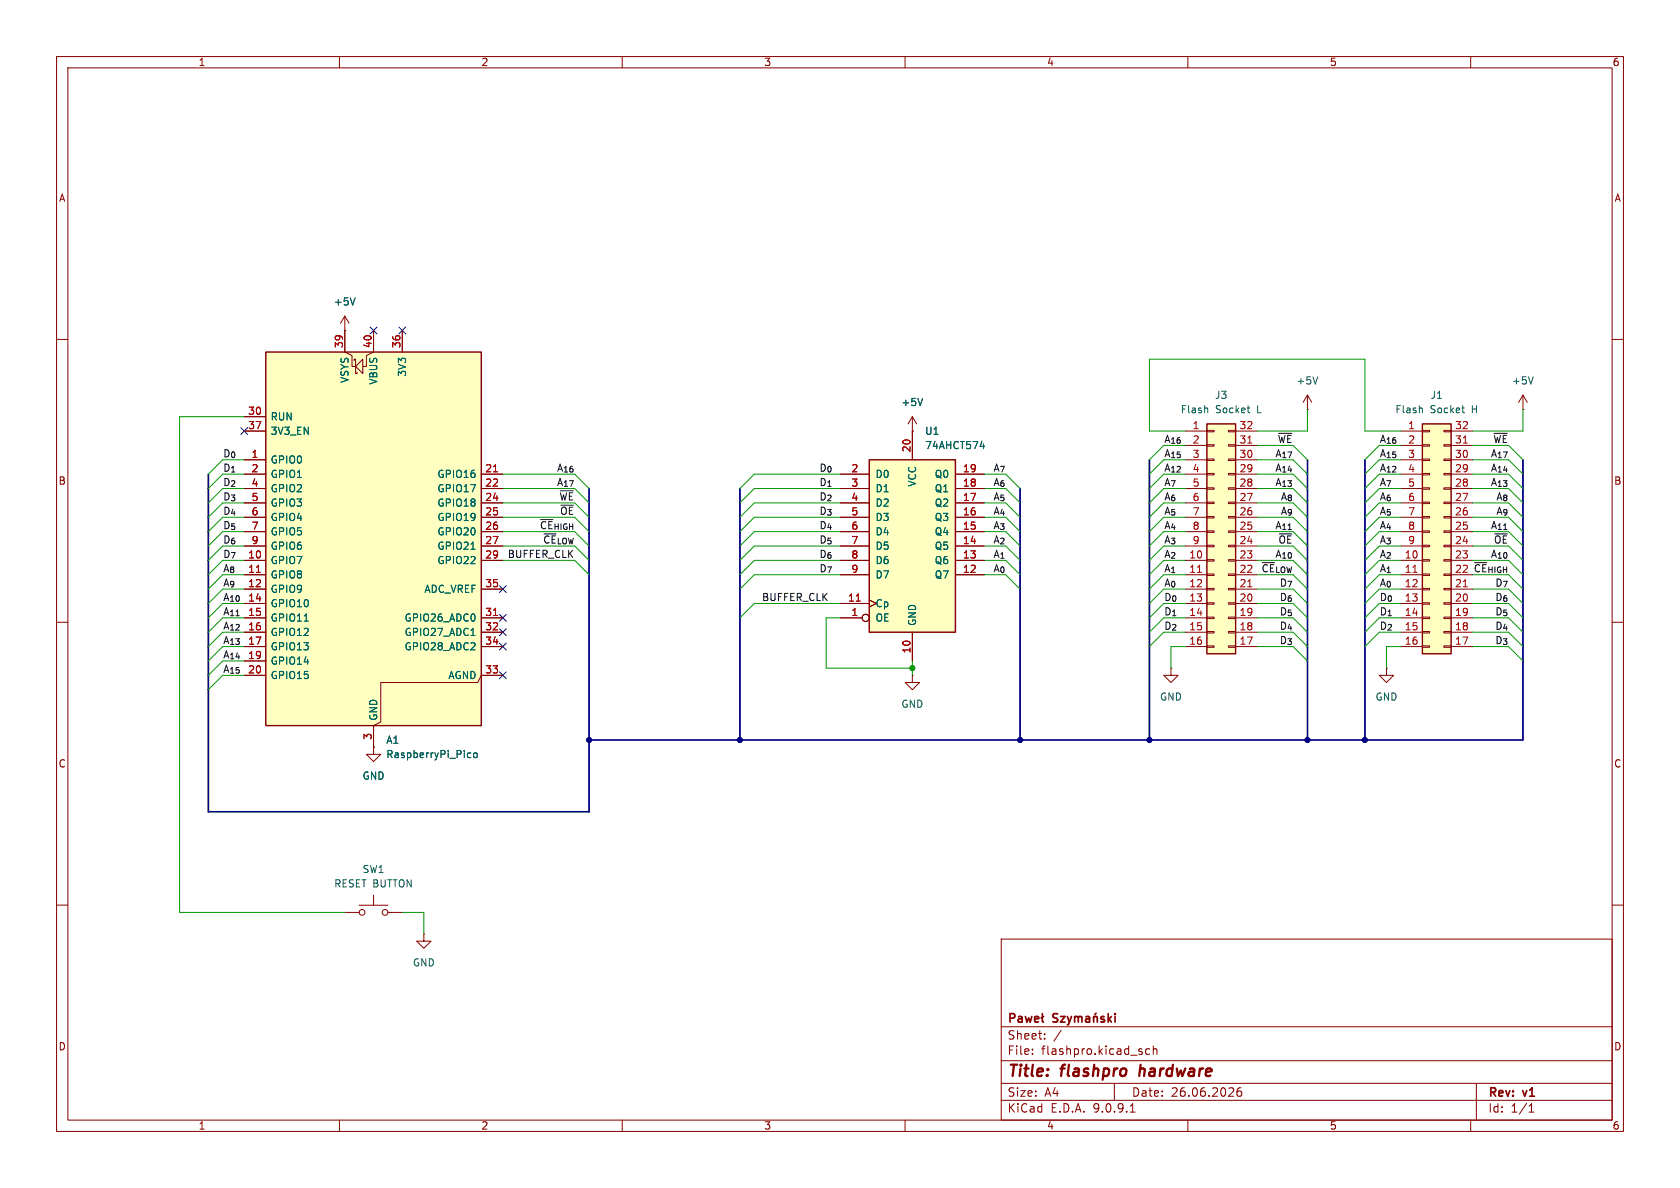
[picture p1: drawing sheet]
<svg xmlns="http://www.w3.org/2000/svg" width="297mm" height="210mm" viewBox="0 0 297 210" stroke-linecap="round" stroke-linejoin="round" font-family="sans-serif">
<g fill="none" stroke="#840000" stroke-width=".18">
<path d="M10 10h277v190h-277zM12 12h273v186h-273zM60 10v2M110 10v2M160 10v2M210 10v2M260 10v2M61 58.4h.1M61 55.9l-.8 1.3M61 55.9l.7 1.3M61 55.9v2.5M10 60h2"/>
<path d="M285 60h2M10 110h2M285 110h2M10 160h2M177 166h108v32h-108zM285 160h2M60 198v2M110 198v2M160 198v2M177 194.5h108M177 191.5h108M177 187.5h108"/>
<path d="M177 181.5h108M182.5 186.3v.1M182.5 185.5v.1M184.7 183.6v.1M184.7 182.8v.1M187.6 182.1l-1.3 2M197 191.5v3M199.8 196.6h.9M200 195.5l.2-.4v1.5M203.2 185.5l-.4-.1-.3 .3v.4l.2 .2h.5M203.9 185.5l.2-.1 .4 .1v.9M203.9 184.9v1.5"/>
<path d="M210 198v2M219.4 192.3a.59 .59 0 0 0-.7 .6v.6l.1 .2 .4 .1 .3-.1v-.5l-.1-.3h-.4l-.3 .3M260 198v2M261 191.5v6.5M270.3 196.6h.9M270.3 195.5l.4-.4v1.5"/>
</g>
<path d="M201.6 188.2l-.2 2" fill="none" stroke="#840000" stroke-width=".4"/>
<g fill="none" stroke="#840000" stroke-width=".3">
<path d="M178.6 180l.7-.1 .1-.2-.1-.4-.2-.1h-.5v1.5M180.1 179.8h.5l.1 .9M181.3 179.7l.3 1 .2-.7 .3 .7 .3-1M184.3 179.2v1.3l.2 .2M184.5 179.7l-.4 .3M187 179.3l-.6-.1-.2 .1v.5l.6 .2 .2 .4-.3 .3-.6-.1M187.5 179.7h.8l-.8 1h.8M188.7 179.7l.4 1M189.4 179.7l-.3 1M190 179.8l.4-.1 .2 .2M190 179.7v1M190.6 179.9l.2-.2 .4 .1 .1 .9"/>
<path d="M190.6 179.9v.8M192 179.8h.6v.9M193.3 179.8l.3-.1 .3 .1 .1 .9M193.3 179.7v1M193.8 179.1l-.2 .2M195.2 179.8l-.4-.1-.2 .2 .1 .2 .5 .2v.3h-.6M195.9 179.2v1.5M196.5 179.7l-.6 .6M197.1 179.2v.1M197.1 179.7v1M180.7 180l-.5 .1a.29 .29 0 0 0-.2 .3 .29 .29 0 0 0 .2 .3l.5-.1M182.9 180.2l.7-.2v-.2l-.5-.1-.2 .2 .1 .7h.6"/>
<path d="M189.1 180.7l-.2 .3-.2 .2M192.6 180l-.5 .1a.29 .29 0 0 0-.2 .3 .29 .29 0 0 0 .2 .3l.5-.1M196.1 180.1l.4 .6"/>
</g>
<path d="M62.8 52.6l-.4 1.3" fill="none" stroke="#006464" stroke-width=".18"/>
<path d="M213.4 74.9h5v40.7h-5z" fill="#ffffc2"/>
<path d="M213.4 74.9h5v40.7h-5z" fill="none" stroke="#840000" stroke-width=".25"/>
<g fill="none" stroke="#840000" stroke-width=".18">
<path d="M209.5 76.2h3.9M209.5 78.7h3.9M213.4 76.1h1.2v.2h-1.2zM213.4 78.6h1.2v.3h-1.2zM217.2 76.1h1.2v.2h-1.2zM217.2 78.6h1.2v.3h-1.2zM218.4 76.2h3.8M218.4 78.7h3.8M209.5 81.3h3.9M209.5 83.8h3.9M209.5 86.4h3.9M209.5 88.9h3.9"/>
<path d="M209.5 91.4h3.9M209.5 94h3.9M209.5 96.5h3.9M209.5 99.1h3.9M213.4 81.2h1.2v.2h-1.2zM213.4 83.7h1.2v.2h-1.2zM213.4 86.2h1.2v.3h-1.2zM213.4 88.8h1.2v.2h-1.2zM213.4 91.3h1.2v.3h-1.2zM213.4 93.9h1.2v.2h-1.2zM213.4 96.4h1.2v.2h-1.2zM213.4 98.9h1.2v.3h-1.2z"/>
<path d="M217.2 81.2h1.2v.2h-1.2zM217.2 83.7h1.2v.2h-1.2zM217.2 86.2h1.2v.3h-1.2zM217.2 88.8h1.2v.2h-1.2zM217.2 91.3h1.2v.3h-1.2zM217.2 93.9h1.2v.2h-1.2zM217.2 96.4h1.2v.2h-1.2zM217.2 98.9h1.2v.3h-1.2zM218.4 81.3h3.8M218.4 83.8h3.8M218.4 86.4h3.8M218.4 88.9h3.8"/>
<path d="M218.4 91.4h3.8M218.4 94h3.8M218.4 96.5h3.8M218.4 99.1h3.8M161.3 119.4v1.3h1.3l-1.3 1.2-1.3-1.2h1.3M161.3 119.4h.1M209.5 101.6h3.9M209.5 104.1h3.9M209.5 106.7h3.9M209.5 109.2h3.9M209.5 111.8h3.9M209.5 114.3h3.9"/>
<path d="M213.4 101.5h1.2v.2h-1.2zM213.4 104h1.2v.3h-1.2zM213.4 106.6h1.2v.2h-1.2zM213.4 109.1h1.2v.2h-1.2zM213.4 111.6h1.2v.3h-1.2zM213.4 114.2h1.2v.2h-1.2zM217.2 101.5h1.2v.2h-1.2zM217.2 104h1.2v.3h-1.2zM217.2 106.6h1.2v.2h-1.2zM217.2 109.1h1.2v.2h-1.2zM217.2 111.6h1.2v.3h-1.2zM217.2 114.2h1.2v.2h-1.2z"/>
<path d="M218.4 101.6h3.8M218.4 104.1h3.8M218.4 106.7h3.8M218.4 109.2h3.8M218.4 111.8h3.8M218.4 114.3h3.8M245.1 118.1v1.3h1.3l-1.3 1.3-1.3-1.3h1.3M245.1 118.1h.1"/>
</g>
<path d="M220.6 78.3h.7M211.7 101.2h.7M220.6 103.7h.7" fill="none" stroke="#a90000" stroke-width=".18"/>
<path d="M213.5 72.2v.8M220.5 72.1h.4M220.8 73h.1" fill="none" stroke="#006464" stroke-width=".18"/>
<path d="M153.7 81.3h15.2v30.5h-15.2z" fill="#ffffc2"/>
<path d="M153.7 81.3h15.2v30.5h-15.2z" fill="none" stroke="#840000" stroke-width=".25"/>
<g fill="none" stroke="#840000" stroke-width=".18">
<path d="M161.3 76.2h.1M161.3 73.7v7.6M161.3 73.7l-.8 1.2M161.3 73.7l.8 1.2M231.1 72.4h.1M231.1 69.9l-.7 1.2M231.1 69.9l.8 1.2M231.1 69.9v2.5M148.6 83.8h5.1M148.6 86.4h5.1M148.6 88.9h5.1M148.6 91.4h5.1"/>
<path d="M148.6 94h5.1M148.6 96.5h5.1M148.6 99.1h5.1M168.9 83.8h5.1M168.9 86.4h5.1M168.9 88.9h5.1M168.9 91.4h5.1M168.9 94h5.1M168.9 96.5h5.1M168.9 99.1h5.1M148.6 101.6h5.1M148.6 106.7h5.1"/>
<path d="M148.6 109.2h3.8M153.7 106l1.2 .7-1.2 .6M161.3 111.8v5M168.9 101.6h5.1M207 118.1v1.3h1.3l-1.3 1.3-1.3-1.3h1.3M207 118.1h.1M74.9 165.1v1.3h1.3l-1.3 1.2-1.2-1.2h1.2M74.9 165.1h.1"/>
<circle cx="153" cy="109.2" r=".63"/>
</g>
<path d="M151.4 106.3h.7" fill="none" stroke="#a90000" stroke-width=".18"/>
<path d="M163.1 70.4l-.4 1.3M173.3 78.9h.8M173.9 78.5v.8M233 66.6l-.5 1.3" fill="none" stroke="#006464" stroke-width=".18"/>
<path d="M251.5 74.9h5v40.7h-5z" fill="#ffffc2"/>
<path d="M251.5 74.9h5v40.7h-5z" fill="none" stroke="#840000" stroke-width=".25"/>
<g fill="none" stroke="#840000" stroke-width=".18">
<path d="M247.6 76.2h3.9M247.6 78.7h3.9M251.5 76.1h1.2v.2h-1.2zM251.5 78.6h1.2v.3h-1.2zM255.3 76.1h1.2v.2h-1.2zM255.3 78.6h1.2v.3h-1.2zM256.5 76.2h3.8M256.5 78.7h3.8M247.6 81.3h3.9M247.6 83.8h3.9M247.6 86.4h3.9M247.6 88.9h3.9"/>
<path d="M247.6 91.4h3.9M247.6 94h3.9M247.6 96.5h3.9M247.6 99.1h3.9M251.5 81.2h1.2v.2h-1.2zM251.5 83.7h1.2v.2h-1.2zM251.5 86.2h1.2v.3h-1.2zM251.5 88.8h1.2v.2h-1.2zM251.5 91.3h1.2v.3h-1.2zM251.5 93.9h1.2v.2h-1.2zM251.5 96.4h1.2v.2h-1.2zM251.5 98.9h1.2v.3h-1.2z"/>
<path d="M255.3 81.2h1.2v.2h-1.2zM255.3 83.7h1.2v.2h-1.2zM255.3 86.2h1.2v.3h-1.2zM255.3 88.8h1.2v.2h-1.2zM255.3 91.3h1.2v.3h-1.2zM255.3 93.9h1.2v.2h-1.2zM255.3 96.4h1.2v.2h-1.2zM255.3 98.9h1.2v.3h-1.2zM256.5 81.3h3.8M256.5 83.8h3.8M256.5 86.4h3.8M256.5 88.9h3.8"/>
<path d="M256.5 91.4h3.8M256.5 94h3.8M256.5 96.5h3.8M256.5 99.1h3.8M247.6 101.6h3.9M247.6 104.1h3.9M247.6 106.7h3.9M247.6 109.2h3.9M247.6 111.8h3.9M247.6 114.3h3.9M251.5 101.5h1.2v.2h-1.2zM251.5 104h1.2v.3h-1.2z"/>
<path d="M251.5 106.6h1.2v.2h-1.2zM251.5 109.1h1.2v.2h-1.2zM251.5 111.6h1.2v.3h-1.2zM251.5 114.2h1.2v.2h-1.2zM255.3 101.5h1.2v.2h-1.2zM255.3 104h1.2v.3h-1.2zM255.3 106.6h1.2v.2h-1.2zM255.3 109.1h1.2v.2h-1.2zM255.3 111.6h1.2v.3h-1.2zM255.3 114.2h1.2v.2h-1.2zM256.5 101.6h3.8M256.5 104.1h3.8"/>
<path d="M256.5 106.7h3.8M256.5 109.2h3.8M256.5 111.8h3.8M256.5 114.3h3.8"/>
</g>
<path d="M258.7 78.3h.7M249.8 101.2h.7M258.7 103.7h.7" fill="none" stroke="#a90000" stroke-width=".18"/>
<path d="M251.4 72.2l.1 .8M258.4 72.1h.5M258.8 73h.1" fill="none" stroke="#006464" stroke-width=".18"/>
<path d="M47 62.2h38.1v66.1h-38.1z" fill="#ffffc2"/>
<path d="M47 62.2h38.1v66.1h-38.1z" fill="none" stroke="#840000" stroke-width=".25"/>
<g fill="none" stroke="#840000" stroke-width=".18">
<path d="M61 58.4v3.8l1.2 .7v1.9h.7M61 58.4h.1M66 58.4v3.8l-1.2 .7v1.9h-.7M71.1 58.4v3.8M43.2 73.7h3.8M43.2 76.2h3.8M62.6 63.8v-.3h.3v2.5h.2v-.2M62.9 64.8l1.2-1.3v2.5zM161.3 76.2h.1M161.3 76.2v5.1M269.2 72.4h.1M269.2 69.9l-.7 1.2"/>
<path d="M269.2 69.9l.8 1.2M269.2 69.9v2.5M43.2 81.3h3.8M43.2 83.8h3.8M43.2 86.4h3.8M43.2 88.9h3.8M43.2 91.4h3.8M43.2 94h3.8M43.2 96.5h3.8M43.2 99.1h3.8M85.1 83.8h3.8M85.1 86.4h3.8"/>
<path d="M85.1 88.9h3.8M85.1 91.4h3.8M85.1 94h3.8M85.1 96.5h3.8M85.1 99.1h3.8M148.6 83.8h5.1M148.6 86.4h5.1M148.6 88.9h5.1M148.6 91.4h5.1M148.6 94h5.1M148.6 96.5h5.1M148.6 99.1h5.1"/>
<path d="M168.9 83.8h5.1M168.9 86.4h5.1M168.9 88.9h5.1M168.9 91.4h5.1M168.9 94h5.1M168.9 96.5h5.1M168.9 99.1h5.1M43.2 101.6h3.8M43.2 104.1h3.8M43.2 106.7h3.8M43.2 109.2h3.8M43.2 111.8h3.8"/>
<path d="M43.2 114.3h3.8M43.2 116.8h3.8M43.2 119.4h3.8M85.1 104.1h3.8M85.1 109.2h3.8M85.1 111.8h3.8M85.1 114.3h3.8M88.9 119.4h-3.8l-.6 1.3h-17.2v6.9l-1.3 .7v3.8M148.6 101.6h5.1M148.6 106.7h5.1M148.6 109.2h3.8M153.7 106l1.2 .7-1.2 .6"/>
<path d="M161.3 111.8v5M168.9 101.6h5.1M66 132.1v1.3h1.3l-1.3 1.2-1.2-1.2h1.2M66 132.1h.1M66 158.2v1.8M61 161.3h2.5M63.5 160h5.1M68.6 161.3h2.5"/>
<circle cx="153" cy="109.2" r=".63"/>
<circle cx="64" cy="161.3" r=".51"/>
<circle cx="68.1" cy="161.3" r=".51"/>
</g>
<path d="M87.2 83.4h.8M45.3 101.2h.8M87.2 108.8h.8M151.4 106.3h.7" fill="none" stroke="#a90000" stroke-width=".18"/>
<path d="M62.8 52.6l-.4 1.3M163.1 70.4l-.4 1.3M173.3 78.9h.8M173.9 78.5v.8M271.1 66.6l-.5 1.3M83.3 97.1h.7M53.8 109.8h.7M83.3 112.3h.7M82.9 133.1h.3M83.2 133.9h-.3M83.8 133.1h.3l.3 .2v.4l-.3 .2h-.3l-.1-.2z" fill="none" stroke="#006464" stroke-width=".18"/>
<path d="M36.8 83.8v59.7h67.3v-57.1M130.8 86.4v44.4M180.3 86.4v44.4M203.2 81.3v49.5M231.1 81.3v49.5M241.3 81.3v49.5M269.2 81.3v49.5h-165.1" fill="none" stroke="#000084" stroke-width=".3"/>
<g fill="none" stroke="#009600" stroke-width=".18">
<path d="M43.2 73.7h-11.5v87.6h29.3M209.5 76.2h-6.3v-12.7h38.1v12.7h6.3M209.5 78.7h-3.8l-2.5 2.6M222.2 78.7h6.4l2.5 2.6M231.1 72.4v3.8h-8.9M247.6 78.7h-3.8l-2.5 2.6M260.3 78.7h6.4l2.5 2.6M269.2 72.4v3.8h-8.9M43.2 96.5h-3.8l-2.6 2.6M43.2 88.9h-3.8l-2.6 2.5M43.2 86.4h-3.8l-2.6 2.5M43.2 99.1h-3.8l-2.6 2.5"/>
<path d="M43.2 91.4h-3.8l-2.6 2.6M43.2 83.8h-3.8l-2.6 2.6M43.2 94h-3.8l-2.6 2.5M43.2 81.3h-3.8l-2.6 2.5M88.9 96.5h12.7l2.5 2.6M88.9 88.9h12.7l2.5 2.5M88.9 86.4h12.7l2.5 2.5M88.9 99.1h12.7l2.5 2.5M88.9 91.4h12.7l2.5 2.6M88.9 83.8h12.7l2.5 2.6M88.9 94h12.7l2.5 2.5M148.6 96.5h-15.3l-2.5 2.6"/>
<path d="M148.6 88.9h-15.3l-2.5 2.5M148.6 86.4h-15.3l-2.5 2.5M148.6 99.1h-15.3l-2.5 2.5M148.6 91.4h-15.3l-2.5 2.6M148.6 83.8h-15.3l-2.5 2.6M148.6 94h-15.3l-2.5 2.5M174 96.5h3.8l2.5 2.6M174 88.9h3.8l2.5 2.5M174 86.4h3.8l2.5 2.5M174 99.1h3.8l2.5 2.5M174 91.4h3.8l2.5 2.6M174 83.8h3.8l2.5 2.6"/>
<path d="M174 94h3.8l2.5 2.5M209.5 96.5h-3.8l-2.5 2.6M209.5 88.9h-3.8l-2.5 2.5M209.5 86.4h-3.8l-2.5 2.5M209.5 99.1h-3.8l-2.5 2.5M209.5 91.4h-3.8l-2.5 2.6M209.5 83.8h-3.8l-2.5 2.6M209.5 94h-3.8l-2.5 2.5M209.5 81.3h-3.8l-2.5 2.5M222.2 96.5h6.4l2.5 2.6M222.2 88.9h6.4l2.5 2.5M222.2 86.4h6.4l2.5 2.5"/>
<path d="M222.2 99.1h6.4l2.5 2.5M222.2 91.4h6.4l2.5 2.6M222.2 83.8h6.4l2.5 2.6M222.2 94h6.4l2.5 2.5M222.2 81.3h6.4l2.5 2.5M247.6 96.5h-3.8l-2.5 2.6M247.6 88.9h-3.8l-2.5 2.5M247.6 86.4h-3.8l-2.5 2.5M247.6 99.1h-3.8l-2.5 2.5M247.6 91.4h-3.8l-2.5 2.6M247.6 83.8h-3.8l-2.5 2.6M247.6 94h-3.8l-2.5 2.5"/>
<path d="M247.6 81.3h-3.8l-2.5 2.5M260.3 96.5h6.4l2.5 2.6M260.3 88.9h6.4l2.5 2.5M260.3 86.4h6.4l2.5 2.5M260.3 99.1h6.4l2.5 2.5M260.3 91.4h6.4l2.5 2.6M260.3 83.8h6.4l2.5 2.6M260.3 94h6.4l2.5 2.5M260.3 81.3h6.4l2.5 2.5M43.2 104.1h-3.8l-2.6 2.6M43.2 101.6h-3.8l-2.6 2.5M43.2 114.3h-3.8l-2.6 2.5"/>
<path d="M43.2 106.7h-3.8l-2.6 2.5M43.2 111.8h-3.8l-2.6 2.5M43.2 109.2h-3.8l-2.6 2.6M43.2 116.8h-3.8l-2.6 2.6M43.2 119.4h-3.8l-2.6 2.5M148.6 101.6h-15.3l-2.5 2.5M148.6 106.7h-15.3l-2.5 2.5M148.6 109.2h-2.6v8.9h15.3M161.3 116.8v2.6M174 101.6h3.8l2.5 2.5M209.5 104.1h-3.8l-2.5 2.6M209.5 101.6h-3.8l-2.5 2.5"/>
<path d="M209.5 114.3h-2.5v3.8M209.5 106.7h-3.8l-2.5 2.5M209.5 111.8h-3.8l-2.5 2.5M209.5 109.2h-3.8l-2.5 2.6M222.2 104.1h6.4l2.5 2.6M222.2 101.6h6.4l2.5 2.5M222.2 114.3h6.4l2.5 2.5M222.2 106.7h6.4l2.5 2.5M222.2 111.8h6.4l2.5 2.5M222.2 109.2h6.4l2.5 2.6M247.6 104.1h-3.8l-2.5 2.6M247.6 101.6h-3.8l-2.5 2.5"/>
<path d="M247.6 114.3h-2.5v3.8M247.6 106.7h-3.8l-2.5 2.5M247.6 111.8h-3.8l-2.5 2.5M247.6 109.2h-3.8l-2.5 2.6M260.3 104.1h6.4l2.5 2.6M260.3 101.6h6.4l2.5 2.5M260.3 114.3h6.4l2.5 2.5M260.3 106.7h6.4l2.5 2.5M260.3 111.8h6.4l2.5 2.5M260.3 109.2h6.4l2.5 2.6M71.1 161.3h3.8v3.8"/>
</g>
<g fill="none" stroke="#000084" stroke-width=".18">
<path d="M65.4 57.8l1.2 1.2M66.6 57.8l-1.2 1.2M70.5 57.8l1.2 1.2M71.7 57.8l-1.2 1.2M42.6 75.6l1.2 1.2M43.8 75.6l-1.2 1.2M88.3 108.6l1.2 1.2M88.3 103.5l1.2 1.2M88.3 111.2l1.2 1.2M88.3 118.8l1.2 1.2M88.3 113.7l1.2 1.2M89.5 108.6l-1.2 1.2"/>
<path d="M89.5 103.5l-1.2 1.2M89.5 111.2l-1.2 1.2M89.5 118.8l-1.2 1.2M89.5 113.7l-1.2 1.2"/>
</g>
<g fill="#000084" stroke="#000084" stroke-width=".18">
<circle cx="203.2" cy="130.8" r=".46"/>
<circle cx="180.3" cy="130.8" r=".46"/>
<circle cx="104.1" cy="130.8" r=".46"/>
<circle cx="130.8" cy="130.8" r=".46"/>
<circle cx="241.3" cy="130.8" r=".46"/>
<circle cx="231.1" cy="130.8" r=".46"/>
</g>
<circle cx="161.3" cy="118.1" r=".46" fill="#009600" stroke="#009600" stroke-width=".18"/>
<g font-size="2.8" fill="#840000">
<text x="178" y="190.9">Title:</text>
<text x="187.7" y="190.9">flashpro</text>
<text x="202.3" y="190.9">hardware</text>
</g>
<g font-size="2.1" fill="#840000">
<text x="178" y="184">Sheet:</text>
<text x="178" y="186.7">File:</text>
<text x="184.1" y="186.7">flashpro.kicad_sch</text>
<text x="178" y="196.9">KiCad</text>
<text x="178" y="194.1">Size:</text>
<text x="184.7" y="194.1">A4</text>
<text x="185.7" y="196.9">E.D.A.</text>
<text x="193.3" y="196.9">9.0.9.1</text>
<text x="200" y="194.1">Date:</text>
<text x="207" y="194.1">26.06.2026</text>
<text x="263" y="194.3">Rev:</text>
<text x="263" y="196.9">Id:</text>
<text x="267.1" y="196.9">1/1</text>
<text x="269.4" y="194.3">v1</text>
</g>
<g font-size="1.8" fill="#840000">
<text x="35" y="11.9">1</text>
<text x="85" y="11.9">2</text>
<text x="135" y="11.9">3</text>
<text x="185" y="11.9">4</text>
<text x="235" y="11.9">5</text>
<text x="285" y="11.9">6</text>
<text x="10.3" y="35.9">A</text>
<text x="285.3" y="35.9">A</text>
<text x="10.3" y="85.9">B</text>
<text x="285.3" y="85.9">B</text>
<text x="10.3" y="135.9">C</text>
<text x="285.3" y="135.9">C</text>
<text x="10.3" y="185.9">D</text>
<text x="285.3" y="185.9">D</text>
<text x="35" y="199.9">1</text>
<text x="85" y="199.9">2</text>
<text x="135" y="199.9">3</text>
<text x="185" y="199.9">4</text>
<text x="235" y="199.9">5</text>
<text x="285" y="199.9">6</text>
</g>
<g font-size="1.8" fill="#006464">
<text x="58.9" y="54.2">+5V</text>
<text x="61.8" y="67.8" transform="rotate(-90 61.8 67.8)">VSYS</text>
<text x="66.9" y="68.1" transform="rotate(-90 66.9 68.1)">VBUS</text>
<text x="72" y="66.7" transform="rotate(-90 72 66.7)">3V3</text>
<text x="159.3" y="72">+5V</text>
<text x="214.7" y="70.7">J3</text>
<text x="229.1" y="68.2">+5V</text>
<text x="252.8" y="70.7">J1</text>
<text x="267.2" y="68.2">+5V</text>
<text x="47.8" y="74.5">RUN</text>
<text x="47.8" y="77.1">3V3_EN</text>
<text x="163.4" y="77.1">U1</text>
<text x="208.6" y="73.3">Flash</text>
<text x="214.9" y="73.3">Socket</text>
<text x="222.3" y="73.3">L</text>
<text x="246.6" y="73.3">Flash</text>
<text x="252.8" y="73.3">Socket</text>
<text x="260.3" y="73.3">H</text>
<text x="47.8" y="82.1">GPIO0</text>
<text x="163.4" y="79.6">74AHCT574</text>
<text x="47.8" y="84.7">GPIO1</text>
<text x="47.8" y="87.2">GPIO2</text>
<text x="47.8" y="89.8">GPIO3</text>
<text x="77.2" y="84.7">GPIO16</text>
<text x="77.2" y="87.2">GPIO17</text>
<text x="77.2" y="89.8">GPIO18</text>
<text x="154.7" y="84.7">D0</text>
<text x="154.7" y="87.2">D1</text>
<text x="154.7" y="89.8">D2</text>
<text x="162.2" y="86.1" transform="rotate(-90 162.2 86.1)">VCC</text>
<text x="165.2" y="84.7">Q0</text>
<text x="165.2" y="87.2">Q1</text>
<text x="165.2" y="89.8">Q2</text>
<text x="47.8" y="92.3">GPIO4</text>
<text x="47.8" y="94.8">GPIO5</text>
<text x="77.2" y="92.3">GPIO19</text>
<text x="77.2" y="94.8">GPIO20</text>
<text x="154.7" y="92.3">D3</text>
<text x="154.7" y="94.8">D4</text>
<text x="165.2" y="92.3">Q3</text>
<text x="165.2" y="94.8">Q4</text>
<text x="47.8" y="97.4">GPIO6</text>
<text x="47.8" y="99.9">GPIO7</text>
<text x="77.2" y="97.4">GPIO21</text>
<text x="77.2" y="99.9">GPIO22</text>
<text x="154.7" y="97.4">D5</text>
<text x="154.7" y="99.9">D6</text>
<text x="165.2" y="97.4">Q5</text>
<text x="165.2" y="99.9">Q6</text>
<text x="47.8" y="102.5">GPIO8</text>
<text x="47.8" y="105">GPIO9</text>
<text x="47.8" y="107.5">GPIO10</text>
<text x="74.9" y="105">ADC_VREF</text>
<text x="154.7" y="102.5">D7</text>
<text x="154.7" y="107.5">Cp</text>
<text x="165.2" y="102.5">Q7</text>
<text x="47.8" y="110.1">GPIO11</text>
<text x="47.8" y="112.6">GPIO12</text>
<text x="71.4" y="110.1">GPIO26_ADC0</text>
<text x="71.4" y="112.6">GPIO27_ADC1</text>
<text x="154.7" y="110.1">OE</text>
<text x="162.2" y="110.7" transform="rotate(-90 162.2 110.7)">GND</text>
<text x="47.8" y="115.2">GPIO13</text>
<text x="47.8" y="117.7">GPIO14</text>
<text x="71.4" y="115.2">GPIO28_ADC2</text>
<text x="47.8" y="120.2">GPIO15</text>
<text x="79.2" y="120.2">AGND</text>
<text x="159.3" y="125.3">GND</text>
<text x="205" y="124.1">GND</text>
<text x="243.1" y="124.1">GND</text>
<text x="66.9" y="127.5" transform="rotate(-90 66.9 127.5)">GND</text>
<text x="68.2" y="131.7">A1</text>
<text x="68.2" y="134.2">RaspberryPi_Pico</text>
<text x="64" y="138">GND</text>
<text x="64" y="154.5">SW1</text>
<text x="59" y="157.1">RESET BUTTON</text>
<text x="72.9" y="171">GND</text>
</g>
<g font-size="1.8" fill="#a90000">
<text x="60.7" y="61.6" transform="rotate(-90 60.7 61.6)">39</text>
<text x="65.8" y="61.6" transform="rotate(-90 65.8 61.6)">40</text>
<text x="70.9" y="61.6" transform="rotate(-90 70.9 61.6)">36</text>
<text x="43.8" y="73.4">30</text>
<text x="43.8" y="75.9">37</text>
<text x="210.7" y="75.9">1</text>
<text x="219" y="75.9">32</text>
<text x="248.8" y="75.9">1</text>
<text x="257.1" y="75.9">32</text>
<text x="44.4" y="81">1</text>
<text x="44.4" y="83.6">2</text>
<text x="85.7" y="83.6">21</text>
<text x="150.4" y="83.6">2</text>
<text x="161" y="80.1" transform="rotate(-90 161 80.1)">20</text>
<text x="170.1" y="83.6">19</text>
<text x="219" y="78.5">31</text>
<text x="219" y="81">30</text>
<text x="219" y="83.6">29</text>
<text x="257.1" y="78.5">31</text>
<text x="257.1" y="81">30</text>
<text x="257.1" y="83.6">29</text>
<text x="44.4" y="86.1">4</text>
<text x="44.4" y="88.6">5</text>
<text x="85.7" y="86.1">22</text>
<text x="85.7" y="88.6">24</text>
<text x="150.4" y="86.1">3</text>
<text x="150.4" y="88.6">4</text>
<text x="170.1" y="86.1">18</text>
<text x="170.1" y="88.6">17</text>
<text x="219" y="86.1">28</text>
<text x="219" y="88.6">27</text>
<text x="257.1" y="86.1">28</text>
<text x="257.1" y="88.6">27</text>
<text x="44.4" y="91.2">6</text>
<text x="44.4" y="93.7">7</text>
<text x="85.7" y="91.2">25</text>
<text x="85.7" y="93.7">26</text>
<text x="150.4" y="91.2">5</text>
<text x="150.4" y="93.7">6</text>
<text x="170.1" y="91.2">16</text>
<text x="170.1" y="93.7">15</text>
<text x="219" y="91.2">26</text>
<text x="219" y="93.7">25</text>
<text x="257.1" y="91.2">26</text>
<text x="257.1" y="93.7">25</text>
<text x="43.8" y="98.8">10</text>
<text x="43.8" y="101.3">11</text>
<text x="44.4" y="96.3">9</text>
<text x="85.7" y="96.3">27</text>
<text x="85.7" y="98.8">29</text>
<text x="150.4" y="96.3">7</text>
<text x="150.4" y="98.8">8</text>
<text x="150.4" y="101.3">9</text>
<text x="170.1" y="96.3">14</text>
<text x="170.1" y="98.8">13</text>
<text x="170.1" y="101.3">12</text>
<text x="219" y="96.3">24</text>
<text x="219" y="98.8">23</text>
<text x="219" y="101.3">22</text>
<text x="257.1" y="96.3">24</text>
<text x="257.1" y="98.8">23</text>
<text x="257.1" y="101.3">22</text>
<text x="43.8" y="106.4">14</text>
<text x="43.8" y="103.9">12</text>
<text x="85.7" y="103.9">35</text>
<text x="149.8" y="106.4">11</text>
<text x="219" y="103.9">21</text>
<text x="219" y="106.4">20</text>
<text x="257.1" y="103.9">21</text>
<text x="257.1" y="106.4">20</text>
<text x="43.8" y="109">15</text>
<text x="43.8" y="111.5">16</text>
<text x="85.7" y="109">31</text>
<text x="85.7" y="111.5">32</text>
<text x="150.4" y="109">1</text>
<text x="219" y="109">19</text>
<text x="219" y="111.5">18</text>
<text x="257.1" y="109">19</text>
<text x="257.1" y="111.5">18</text>
<text x="43.8" y="114">17</text>
<text x="43.8" y="116.6">19</text>
<text x="43.8" y="119.1">20</text>
<text x="85.7" y="114">34</text>
<text x="85.7" y="119.1">33</text>
<text x="161" y="115.6" transform="rotate(-90 161 115.6)">10</text>
<text x="210.1" y="114">16</text>
<text x="219" y="114">17</text>
<text x="248.2" y="114">16</text>
<text x="257.1" y="114">17</text>
<text x="65.8" y="130.9" transform="rotate(-90 65.8 130.9)">3</text>
</g>
<g font-size="1.8" fill="#0f0f0f">
<text x="39.4" y="80.9">D_{0} 1</text>
<text x="39.4" y="83.5">D_{1} 2</text>
<text x="98.3" y="83.5">A_{16}</text>
<text x="144.8" y="83.5">D_{0} 2</text>
<text x="175.5" y="83.5">A_{7}</text>
<text x="205.7" y="78.4">A_{16}2</text>
<text x="205.7" y="80.9">A_{15}3</text>
<text x="205.7" y="83.5">A_{12}4</text>
<text x="225.3" y="83.5">A_{14}</text>
<text x="225.3" y="80.9">A_{17}</text>
<text x="225.8" y="78.4">~{WE}</text>
<text x="243.8" y="78.4">A_{16}2</text>
<text x="243.8" y="80.9">A_{15}3</text>
<text x="243.8" y="83.5">A_{12}4</text>
<text x="263.4" y="80.9">A_{17}</text>
<text x="263.4" y="83.5">A_{14}</text>
<text x="263.9" y="78.4">~{WE}</text>
<text x="39.4" y="88.6">D_{3} 5</text>
<text x="39.4" y="86">D_{2} 4</text>
<text x="98.3" y="86">A_{17}</text>
<text x="98.8" y="88.6">~{WE}</text>
<text x="144.8" y="86">D_{1} 3</text>
<text x="144.8" y="88.6">D_{2} 4</text>
<text x="175.5" y="86">A_{6}</text>
<text x="175.5" y="88.6">A_{5}</text>
<text x="205.7" y="86">A_{7} 5</text>
<text x="205.7" y="88.6">A_{6} 6</text>
<text x="225.3" y="86">A_{13}</text>
<text x="226.3" y="88.6">A_{8}</text>
<text x="243.8" y="88.6">A_{6} 6</text>
<text x="243.8" y="86">A_{7} 5</text>
<text x="263.4" y="86">A_{13}</text>
<text x="264.4" y="88.6">A_{8}</text>
<text x="39.4" y="91.1">D_{4} 6</text>
<text x="39.4" y="93.6">D_{5} 7</text>
<text x="95.3" y="93.6">~{CE}_{HIGH}</text>
<text x="98.9" y="91.1">~{OE}</text>
<text x="144.8" y="91.1">D_{3} 5</text>
<text x="144.8" y="93.6">D_{4} 6</text>
<text x="175.5" y="93.6">A_{3}</text>
<text x="175.5" y="91.1">A_{4}</text>
<text x="205.7" y="91.1">A_{5} 7</text>
<text x="205.7" y="93.6">A_{4} 8</text>
<text x="225.3" y="93.6">A_{11}</text>
<text x="226.3" y="91.1">A_{9}</text>
<text x="243.8" y="93.6">A_{4} 8</text>
<text x="243.8" y="91.1">A_{5} 7</text>
<text x="263.4" y="93.6">A_{11}</text>
<text x="264.4" y="91.1">A_{9}</text>
<text x="39.4" y="101.3">A_{8}11</text>
<text x="39.4" y="98.7">D_{7}10</text>
<text x="39.4" y="96.2">D_{6} 9</text>
<text x="89.7" y="98.7">BUFFER_CLK</text>
<text x="95.9" y="96.2">~{CE}_{LOW}</text>
<text x="144.8" y="98.7">D_{6} 8</text>
<text x="144.8" y="96.2">D_{5} 7</text>
<text x="144.8" y="101.3">D_{7} 9</text>
<text x="175.5" y="96.2">A_{2}</text>
<text x="175.5" y="101.3">A_{0}</text>
<text x="175.5" y="98.7">A_{1}</text>
<text x="205.7" y="96.2">A_{3} 9</text>
<text x="205.7" y="101.3">A_{1}11</text>
<text x="205.7" y="98.7">A_{2}10</text>
<text x="222.9" y="101.3">~{CE}_{LOW}</text>
<text x="225.3" y="98.7">A_{10}</text>
<text x="225.9" y="96.2">~{OE}</text>
<text x="243.8" y="101.3">A_{1}11</text>
<text x="243.8" y="98.7">A_{2}10</text>
<text x="243.8" y="96.2">A_{3} 9</text>
<text x="260.4" y="101.3">~{CE}_{HIGH}</text>
<text x="263.4" y="98.7">A_{10}</text>
<text x="264" y="96.2">~{OE}</text>
<text x="39.4" y="106.3">A_{10}</text>
<text x="39.4" y="103.8">A_{9}12</text>
<text x="134.6" y="106.3">BUFFER_CLK</text>
<text x="205.7" y="103.8">A_{0}12</text>
<text x="205.7" y="106.3">D_{0}13</text>
<text x="226.1" y="103.8">D_{7}</text>
<text x="226.1" y="106.3">D_{6}</text>
<text x="243.8" y="106.3">D_{0}13</text>
<text x="243.8" y="103.8">A_{0}12</text>
<text x="264.2" y="106.3">D_{6}</text>
<text x="264.2" y="103.8">D_{7}</text>
<text x="39.4" y="111.4">A_{12}</text>
<text x="39.4" y="108.9">A_{11}</text>
<text x="39.4" y="114">A_{13}</text>
<text x="205.7" y="108.9">D_{1}14</text>
<text x="205.7" y="111.4">D_{2}15</text>
<text x="226.1" y="114">D_{3}</text>
<text x="226.1" y="111.4">D_{4}</text>
<text x="226.1" y="108.9">D_{5}</text>
<text x="243.8" y="108.9">D_{1}14</text>
<text x="243.8" y="111.4">D_{2}15</text>
<text x="264.2" y="108.9">D_{5}</text>
<text x="264.2" y="114">D_{3}</text>
<text x="264.2" y="111.4">D_{4}</text>
<text x="39.4" y="116.5">A_{14}</text>
<text x="39.4" y="119">A_{15}</text>
</g>
</svg>
